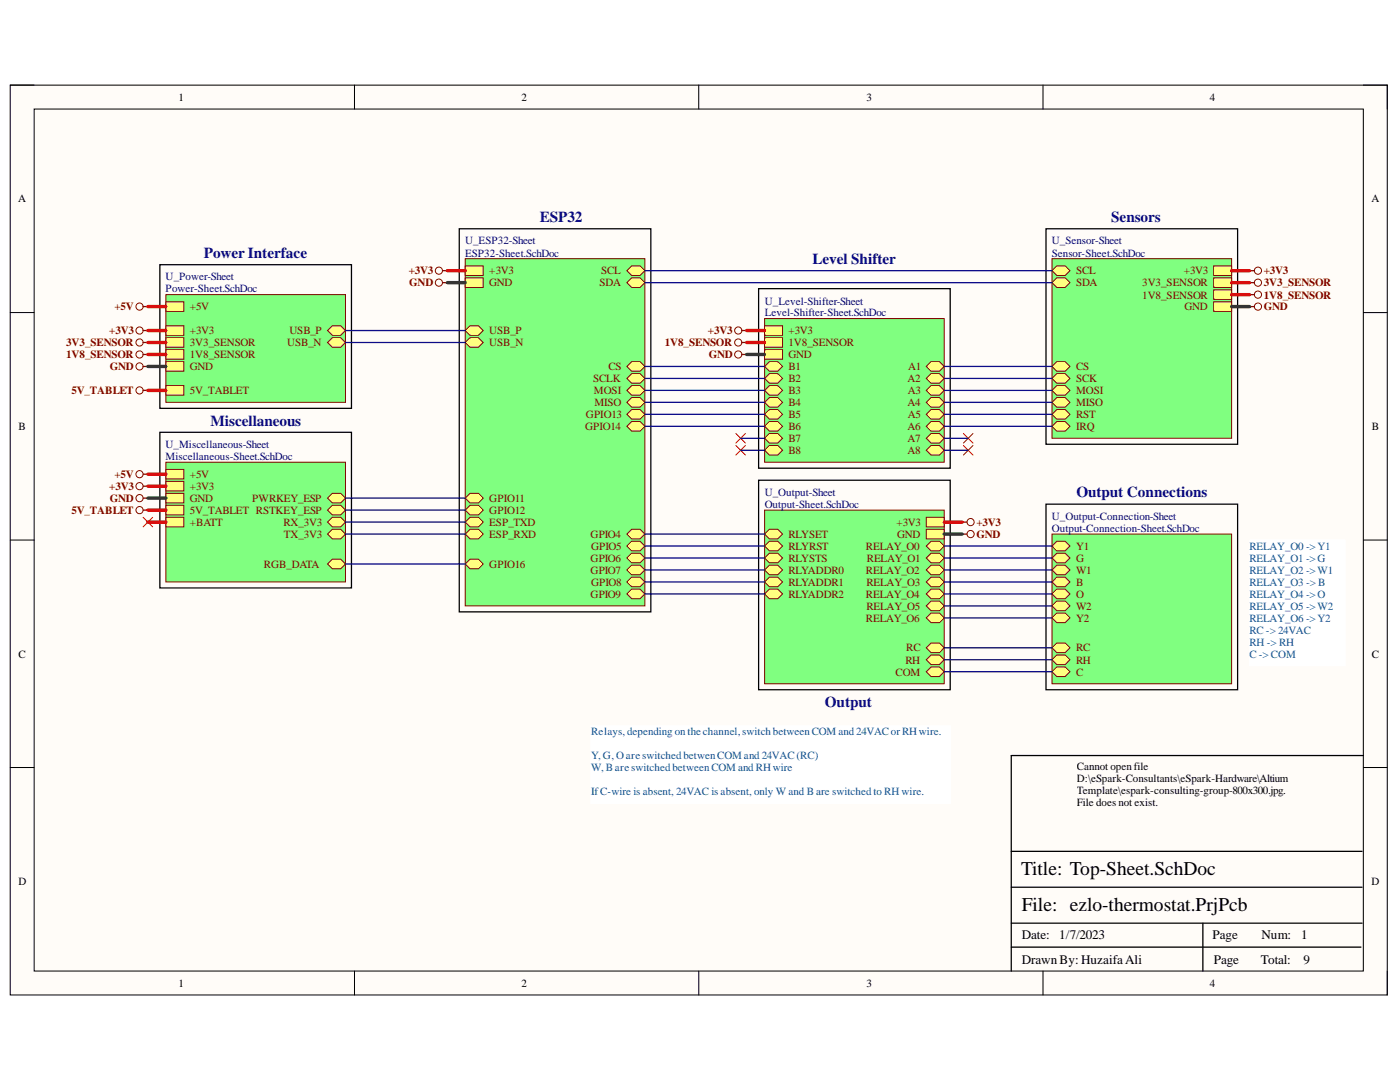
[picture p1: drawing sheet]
<svg xmlns="http://www.w3.org/2000/svg" width="279mm" height="216mm" viewBox="0 0 279 216" stroke-linecap="round" stroke-linejoin="round" font-family="sans-serif">
<path d="M2 17h274.9v181.5h-274.9z" fill-rule="evenodd" fill="#fffcf8"/>
<path d="M2 17h274.9v181.5h-274.9z" fill="none" stroke="#000" stroke-width=".2"/>
<path d="M6.8 21.8h265.3v172h-265.3z" fill-rule="evenodd" fill="#fffcf8"/>
<g fill="none" stroke="#000" stroke-width=".2">
<path d="M2 17h4.8M70.7 17v4.8M139.4 17v4.8M208.2 17v4.8M272.1 17h4.8v4.8M6.8 21.8h265.3v172h-265.3zM2 62.4h4.8M272.1 62.4h4.8M2 107.8h4.8M272.1 107.8h4.8M2 153.1h4.8M272.1 153.1h4.8"/>
<path d="M70.7 193.8v4.7M139.5 193.8v4.7M208.2 193.8v4.7M276.9 193.8v4.7"/>
</g>
<path d="M272.1 150.8h-70.3v43M201.8 177h70M201.8 169.9h70M201.8 189h69.8M201.8 184.2h70M240.1 184.2v9.6" fill="none" stroke="#000" stroke-width=".25"/>
<path d="M33.1 58.8h35.9v21.5h-35.9z" fill-rule="evenodd" fill="#80ff80"/>
<path d="M33.1 58.8h35.9v21.5h-35.9z" fill="none" stroke="#800000" stroke-width=".2"/>
<path d="M33.1 60.2h3.6v1.9h-3.6z" fill-rule="evenodd" fill="#ffff80"/>
<path d="M33.1 60.2h3.6v1.9h-3.6z" fill="none" stroke="#800000" stroke-width=".2"/>
<path d="M33.1 76.9h3.6v2h-3.6z" fill-rule="evenodd" fill="#ffff80"/>
<path d="M33.1 76.9h3.6v2h-3.6z" fill="none" stroke="#800000" stroke-width=".2"/>
<path d="M33.1 65h3.6v1.9h-3.6z" fill-rule="evenodd" fill="#ffff80"/>
<path d="M33.1 65h3.6v1.9h-3.6z" fill="none" stroke="#800000" stroke-width=".2"/>
<path d="M33.1 67.4h3.6v1.9h-3.6z" fill-rule="evenodd" fill="#ffff80"/>
<path d="M33.1 67.4h3.6v1.9h-3.6z" fill="none" stroke="#800000" stroke-width=".2"/>
<path d="M33.1 69.8h3.6v1.9h-3.6z" fill-rule="evenodd" fill="#ffff80"/>
<path d="M33.1 69.8h3.6v1.9h-3.6z" fill="none" stroke="#800000" stroke-width=".2"/>
<path d="M33.1 72.2h3.6v1.9h-3.6z" fill-rule="evenodd" fill="#ffff80"/>
<path d="M33.1 72.2h3.6v1.9h-3.6z" fill="none" stroke="#800000" stroke-width=".2"/>
<path d="M65.4 66l.9-1h1.7l1 1-1 .9h-1.7z" fill-rule="evenodd" fill="#ffff80"/>
<path d="M65.4 66l.9-1h1.7l1 1-1 .9h-1.7z" fill="none" stroke="#800000" stroke-width=".2"/>
<path d="M65.4 68.3l.9-.9h1.7l1 .9-1 1h-1.7z" fill-rule="evenodd" fill="#ffff80"/>
<path d="M65.4 68.3l.9-.9h1.7l1 .9-1 1h-1.7z" fill="none" stroke="#800000" stroke-width=".2"/>
<path d="M209.9 51.6h35.9v35.9h-35.9z" fill-rule="evenodd" fill="#80ff80"/>
<path d="M209.9 51.6h35.9v35.9h-35.9z" fill="none" stroke="#800000" stroke-width=".2"/>
<path d="M242.2 53.1h3.6v1.9h-3.6z" fill-rule="evenodd" fill="#ffff80"/>
<path d="M242.2 53.1h3.6v1.9h-3.6z" fill="none" stroke="#800000" stroke-width=".2"/>
<path d="M242.2 55.4h3.6v2h-3.6z" fill-rule="evenodd" fill="#ffff80"/>
<path d="M242.2 55.4h3.6v2h-3.6z" fill="none" stroke="#800000" stroke-width=".2"/>
<path d="M242.2 57.8h3.6v1.9h-3.6z" fill-rule="evenodd" fill="#ffff80"/>
<path d="M242.2 57.8h3.6v1.9h-3.6z" fill="none" stroke="#800000" stroke-width=".2"/>
<path d="M242.2 60.2h3.6v1.9h-3.6z" fill-rule="evenodd" fill="#ffff80"/>
<path d="M242.2 60.2h3.6v1.9h-3.6z" fill="none" stroke="#800000" stroke-width=".2"/>
<path d="M210.9 55.4h1.7l.9 1-.9 1h-1.7l-1-1z" fill-rule="evenodd" fill="#ffff80"/>
<path d="M210.9 55.4h1.7l.9 1-.9 1h-1.7l-1-1z" fill="none" stroke="#800000" stroke-width=".2"/>
<path d="M210.9 53.1h1.7l.9 .9-.9 1h-1.7l-1-1z" fill-rule="evenodd" fill="#ffff80"/>
<path d="M210.9 53.1h1.7l.9 .9-.9 1h-1.7l-1-1z" fill="none" stroke="#800000" stroke-width=".2"/>
<path d="M209.9 85.1l1-1h1.7l.9 1-.9 .9h-1.7z" fill-rule="evenodd" fill="#ffff80"/>
<path d="M209.9 85.1l1-1h1.7l.9 1-.9 .9h-1.7z" fill="none" stroke="#800000" stroke-width=".2"/>
<path d="M210.9 81.7h1.7l.9 1-.9 .9h-1.7l-1-.9z" fill-rule="evenodd" fill="#ffff80"/>
<path d="M210.9 81.7h1.7l.9 1-.9 .9h-1.7l-1-.9z" fill="none" stroke="#800000" stroke-width=".2"/>
<path d="M209.9 73.1l1-.9h1.7l.9 .9-.9 1h-1.7z" fill-rule="evenodd" fill="#ffff80"/>
<path d="M209.9 73.1l1-.9h1.7l.9 .9-.9 1h-1.7z" fill="none" stroke="#800000" stroke-width=".2"/>
<path d="M210.9 74.6h1.7l.9 .9-.9 1h-1.7l-1-1z" fill-rule="evenodd" fill="#ffff80"/>
<path d="M210.9 74.6h1.7l.9 .9-.9 1h-1.7l-1-1z" fill="none" stroke="#800000" stroke-width=".2"/>
<path d="M210.9 76.9h1.7l.9 1-.9 1h-1.7l-1-1z" fill-rule="evenodd" fill="#ffff80"/>
<path d="M210.9 76.9h1.7l.9 1-.9 1h-1.7l-1-1z" fill="none" stroke="#800000" stroke-width=".2"/>
<path d="M210.9 79.3h1.7l.9 1-.9 .9h-1.7l-1-.9z" fill-rule="evenodd" fill="#ffff80"/>
<path d="M210.9 79.3h1.7l.9 1-.9 .9h-1.7l-1-.9z" fill="none" stroke="#800000" stroke-width=".2"/>
<path d="M152.6 101.8h35.8v34.6h-35.8z" fill-rule="evenodd" fill="#80ff80"/>
<path d="M152.6 101.8h35.8v34.6h-35.8z" fill="none" stroke="#800000" stroke-width=".2"/>
<path d="M184.9 103.2h3.5v1.9h-3.5z" fill-rule="evenodd" fill="#ffff80"/>
<path d="M184.9 103.2h3.5v1.9h-3.5z" fill="none" stroke="#800000" stroke-width=".2"/>
<path d="M184.9 105.6h3.5v1.9h-3.5z" fill-rule="evenodd" fill="#ffff80"/>
<path d="M184.9 105.6h3.5v1.9h-3.5z" fill="none" stroke="#800000" stroke-width=".2"/>
<path d="M152.6 106.6l.9-1h1.7l1 1-1 .9h-1.7z" fill-rule="evenodd" fill="#ffff80"/>
<path d="M152.6 106.6l.9-1h1.7l1 1-1 .9h-1.7z" fill="none" stroke="#800000" stroke-width=".2"/>
<path d="M152.6 109l.9-1h1.7l1 1-1 .9h-1.7z" fill-rule="evenodd" fill="#ffff80"/>
<path d="M152.6 109l.9-1h1.7l1 1-1 .9h-1.7z" fill="none" stroke="#800000" stroke-width=".2"/>
<path d="M152.6 111.3l.9-.9h1.7l1 .9-1 1h-1.7z" fill-rule="evenodd" fill="#ffff80"/>
<path d="M152.6 111.3l.9-.9h1.7l1 .9-1 1h-1.7z" fill="none" stroke="#800000" stroke-width=".2"/>
<path d="M152.6 113.7l.9-.9h1.7l1 .9-1 1h-1.7z" fill-rule="evenodd" fill="#ffff80"/>
<path d="M152.6 113.7l.9-.9h1.7l1 .9-1 1h-1.7z" fill="none" stroke="#800000" stroke-width=".2"/>
<path d="M152.6 116.1l.9-.9h1.7l1 .9-1 1h-1.7z" fill-rule="evenodd" fill="#ffff80"/>
<path d="M152.6 116.1l.9-.9h1.7l1 .9-1 1h-1.7z" fill="none" stroke="#800000" stroke-width=".2"/>
<path d="M152.6 118.5l.9-.9h1.7l1 .9-1 1h-1.7z" fill-rule="evenodd" fill="#ffff80"/>
<path d="M152.6 118.5l.9-.9h1.7l1 .9-1 1h-1.7z" fill="none" stroke="#800000" stroke-width=".2"/>
<path d="M184.9 109l.9-1h1.7l.9 1-.9 .9h-1.7z" fill-rule="evenodd" fill="#ffff80"/>
<path d="M184.9 109l.9-1h1.7l.9 1-.9 .9h-1.7z" fill="none" stroke="#800000" stroke-width=".2"/>
<path d="M184.9 111.3l.9-.9h1.7l.9 .9-.9 1h-1.7z" fill-rule="evenodd" fill="#ffff80"/>
<path d="M184.9 111.3l.9-.9h1.7l.9 .9-.9 1h-1.7z" fill="none" stroke="#800000" stroke-width=".2"/>
<path d="M184.9 113.7l.9-.9h1.7l.9 .9-.9 1h-1.7z" fill-rule="evenodd" fill="#ffff80"/>
<path d="M184.9 113.7l.9-.9h1.7l.9 .9-.9 1h-1.7z" fill="none" stroke="#800000" stroke-width=".2"/>
<path d="M185.8 115.2h1.7l.9 .9-.9 1h-1.7l-.9-1z" fill-rule="evenodd" fill="#ffff80"/>
<path d="M185.8 115.2h1.7l.9 .9-.9 1h-1.7l-.9-1z" fill="none" stroke="#800000" stroke-width=".2"/>
<path d="M185.8 117.6h1.7l.9 .9-.9 1h-1.7l-.9-1z" fill-rule="evenodd" fill="#ffff80"/>
<path d="M185.8 117.6h1.7l.9 .9-.9 1h-1.7l-.9-1z" fill="none" stroke="#800000" stroke-width=".2"/>
<path d="M185.8 119.9h1.7l.9 1-.9 1h-1.7l-.9-1z" fill-rule="evenodd" fill="#ffff80"/>
<path d="M185.8 119.9h1.7l.9 1-.9 1h-1.7l-.9-1z" fill="none" stroke="#800000" stroke-width=".2"/>
<path d="M185.8 122.3h1.7l.9 1-.9 .9h-1.7l-.9-.9z" fill-rule="evenodd" fill="#ffff80"/>
<path d="M185.8 122.3h1.7l.9 1-.9 .9h-1.7l-.9-.9z" fill="none" stroke="#800000" stroke-width=".2"/>
<path d="M184.9 129.3l.9-1h1.7l.9 1-.9 .9h-1.7z" fill-rule="evenodd" fill="#ffff80"/>
<path d="M184.9 129.3l.9-1h1.7l.9 1-.9 .9h-1.7z" fill="none" stroke="#800000" stroke-width=".2"/>
<path d="M184.9 131.6l.9-.9h1.7l.9 .9-.9 1h-1.7z" fill-rule="evenodd" fill="#ffff80"/>
<path d="M184.9 131.6l.9-.9h1.7l.9 .9-.9 1h-1.7z" fill="none" stroke="#800000" stroke-width=".2"/>
<path d="M184.9 134l.9-.9h1.7l.9 .9-.9 1h-1.7z" fill-rule="evenodd" fill="#ffff80"/>
<path d="M184.9 134l.9-.9h1.7l.9 .9-.9 1h-1.7z" fill="none" stroke="#800000" stroke-width=".2"/>
<path d="M209.9 106.6h35.9v29.8h-35.9z" fill-rule="evenodd" fill="#80ff80"/>
<path d="M209.9 106.6h35.9v29.8h-35.9z" fill="none" stroke="#800000" stroke-width=".2"/>
<path d="M209.9 109l1-1h1.7l.9 1-.9 .9h-1.7z" fill-rule="evenodd" fill="#ffff80"/>
<path d="M209.9 109l1-1h1.7l.9 1-.9 .9h-1.7z" fill="none" stroke="#800000" stroke-width=".2"/>
<path d="M209.9 111.3l1-.9h1.7l.9 .9-.9 1h-1.7z" fill-rule="evenodd" fill="#ffff80"/>
<path d="M209.9 111.3l1-.9h1.7l.9 .9-.9 1h-1.7z" fill="none" stroke="#800000" stroke-width=".2"/>
<path d="M209.9 113.7l1-.9h1.7l.9 .9-.9 1h-1.7z" fill-rule="evenodd" fill="#ffff80"/>
<path d="M209.9 113.7l1-.9h1.7l.9 .9-.9 1h-1.7z" fill="none" stroke="#800000" stroke-width=".2"/>
<path d="M209.9 129.3l1-1h1.7l.9 1-.9 .9h-1.7z" fill-rule="evenodd" fill="#ffff80"/>
<path d="M209.9 129.3l1-1h1.7l.9 1-.9 .9h-1.7z" fill="none" stroke="#800000" stroke-width=".2"/>
<path d="M209.9 131.6l1-.9h1.7l.9 .9-.9 1h-1.7z" fill-rule="evenodd" fill="#ffff80"/>
<path d="M209.9 131.6l1-.9h1.7l.9 .9-.9 1h-1.7z" fill="none" stroke="#800000" stroke-width=".2"/>
<path d="M210.9 115.2h1.7l.9 .9-.9 1h-1.7l-1-1z" fill-rule="evenodd" fill="#ffff80"/>
<path d="M210.9 115.2h1.7l.9 .9-.9 1h-1.7l-1-1z" fill="none" stroke="#800000" stroke-width=".2"/>
<path d="M210.9 117.6h1.7l.9 .9-.9 1h-1.7l-1-1z" fill-rule="evenodd" fill="#ffff80"/>
<path d="M210.9 117.6h1.7l.9 .9-.9 1h-1.7l-1-1z" fill="none" stroke="#800000" stroke-width=".2"/>
<path d="M210.9 119.9h1.7l.9 1-.9 1h-1.7l-1-1z" fill-rule="evenodd" fill="#ffff80"/>
<path d="M210.9 119.9h1.7l.9 1-.9 1h-1.7l-1-1z" fill="none" stroke="#800000" stroke-width=".2"/>
<path d="M210.9 122.3h1.7l.9 1-.9 .9h-1.7l-1-.9z" fill-rule="evenodd" fill="#ffff80"/>
<path d="M210.9 122.3h1.7l.9 1-.9 .9h-1.7l-1-.9z" fill="none" stroke="#800000" stroke-width=".2"/>
<path d="M209.9 134l1-.9h1.7l.9 .9-.9 1h-1.7z" fill-rule="evenodd" fill="#ffff80"/>
<path d="M209.9 134l1-.9h1.7l.9 .9-.9 1h-1.7z" fill="none" stroke="#800000" stroke-width=".2"/>
<path d="M152.6 63.6h35.8v28.6h-35.8z" fill-rule="evenodd" fill="#80ff80"/>
<path d="M152.6 63.6h35.8v28.6h-35.8z" fill="none" stroke="#800000" stroke-width=".2"/>
<path d="M152.6 65h3.6v1.9h-3.6z" fill-rule="evenodd" fill="#ffff80"/>
<path d="M152.6 65h3.6v1.9h-3.6z" fill="none" stroke="#800000" stroke-width=".2"/>
<path d="M152.6 67.4h3.6v1.9h-3.6z" fill-rule="evenodd" fill="#ffff80"/>
<path d="M152.6 67.4h3.6v1.9h-3.6z" fill="none" stroke="#800000" stroke-width=".2"/>
<path d="M152.6 69.8h3.6v1.9h-3.6z" fill-rule="evenodd" fill="#ffff80"/>
<path d="M152.6 69.8h3.6v1.9h-3.6z" fill="none" stroke="#800000" stroke-width=".2"/>
<path d="M184.9 73.1l.9-.9h1.7l.9 .9-.9 1h-1.7z" fill-rule="evenodd" fill="#ffff80"/>
<path d="M184.9 73.1l.9-.9h1.7l.9 .9-.9 1h-1.7z" fill="none" stroke="#800000" stroke-width=".2"/>
<path d="M185.8 74.6h1.7l.9 .9-.9 1h-1.7l-.9-1z" fill-rule="evenodd" fill="#ffff80"/>
<path d="M185.8 74.6h1.7l.9 .9-.9 1h-1.7l-.9-1z" fill="none" stroke="#800000" stroke-width=".2"/>
<path d="M185.8 76.9h1.7l.9 1-.9 1h-1.7l-.9-1z" fill-rule="evenodd" fill="#ffff80"/>
<path d="M185.8 76.9h1.7l.9 1-.9 1h-1.7l-.9-1z" fill="none" stroke="#800000" stroke-width=".2"/>
<path d="M185.8 79.3h1.7l.9 1-.9 .9h-1.7l-.9-.9z" fill-rule="evenodd" fill="#ffff80"/>
<path d="M185.8 79.3h1.7l.9 1-.9 .9h-1.7l-.9-.9z" fill="none" stroke="#800000" stroke-width=".2"/>
<path d="M185.8 81.7h1.7l.9 1-.9 .9h-1.7l-.9-.9z" fill-rule="evenodd" fill="#ffff80"/>
<path d="M185.8 81.7h1.7l.9 1-.9 .9h-1.7l-.9-.9z" fill="none" stroke="#800000" stroke-width=".2"/>
<path d="M184.9 85.1l.9-1h1.7l.9 1-.9 .9h-1.7z" fill-rule="evenodd" fill="#ffff80"/>
<path d="M184.9 85.1l.9-1h1.7l.9 1-.9 .9h-1.7z" fill="none" stroke="#800000" stroke-width=".2"/>
<path d="M184.9 87.5l.9-1h1.7l.9 1-.9 .9h-1.7z" fill-rule="evenodd" fill="#ffff80"/>
<path d="M184.9 87.5l.9-1h1.7l.9 1-.9 .9h-1.7z" fill="none" stroke="#800000" stroke-width=".2"/>
<path d="M184.9 89.8l.9-.9h1.7l.9 .9-.9 1h-1.7z" fill-rule="evenodd" fill="#ffff80"/>
<path d="M184.9 89.8l.9-.9h1.7l.9 .9-.9 1h-1.7z" fill="none" stroke="#800000" stroke-width=".2"/>
<path d="M152.6 73.1l.9-.9h1.7l1 .9-1 1h-1.7z" fill-rule="evenodd" fill="#ffff80"/>
<path d="M152.6 73.1l.9-.9h1.7l1 .9-1 1h-1.7z" fill="none" stroke="#800000" stroke-width=".2"/>
<path d="M152.6 75.5l.9-.9h1.7l1 .9-1 1h-1.7z" fill-rule="evenodd" fill="#ffff80"/>
<path d="M152.6 75.5l.9-.9h1.7l1 .9-1 1h-1.7z" fill="none" stroke="#800000" stroke-width=".2"/>
<path d="M152.6 77.9l.9-1h1.7l1 1-1 1h-1.7z" fill-rule="evenodd" fill="#ffff80"/>
<path d="M152.6 77.9l.9-1h1.7l1 1-1 1h-1.7z" fill="none" stroke="#800000" stroke-width=".2"/>
<path d="M152.6 80.3l.9-1h1.7l1 1-1 .9h-1.7z" fill-rule="evenodd" fill="#ffff80"/>
<path d="M152.6 80.3l.9-1h1.7l1 1-1 .9h-1.7z" fill="none" stroke="#800000" stroke-width=".2"/>
<path d="M152.6 82.7l.9-1h1.7l1 1-1 .9h-1.7z" fill-rule="evenodd" fill="#ffff80"/>
<path d="M152.6 82.7l.9-1h1.7l1 1-1 .9h-1.7z" fill="none" stroke="#800000" stroke-width=".2"/>
<path d="M152.6 85.1l.9-1h1.7l1 1-1 .9h-1.7z" fill-rule="evenodd" fill="#ffff80"/>
<path d="M152.6 85.1l.9-1h1.7l1 1-1 .9h-1.7z" fill="none" stroke="#800000" stroke-width=".2"/>
<path d="M152.6 87.5l.9-1h1.7l1 1-1 .9h-1.7z" fill-rule="evenodd" fill="#ffff80"/>
<path d="M152.6 87.5l.9-1h1.7l1 1-1 .9h-1.7z" fill="none" stroke="#800000" stroke-width=".2"/>
<path d="M152.6 89.8l.9-.9h1.7l1 .9-1 1h-1.7z" fill-rule="evenodd" fill="#ffff80"/>
<path d="M152.6 89.8l.9-.9h1.7l1 .9-1 1h-1.7z" fill="none" stroke="#800000" stroke-width=".2"/>
<path d="M92.8 51.6h35.9v69.3h-35.9z" fill-rule="evenodd" fill="#80ff80"/>
<path d="M92.8 51.6h35.9v69.3h-35.9z" fill="none" stroke="#800000" stroke-width=".2"/>
<path d="M92.8 53.1h3.6v1.9h-3.6z" fill-rule="evenodd" fill="#ffff80"/>
<path d="M92.8 53.1h3.6v1.9h-3.6z" fill="none" stroke="#800000" stroke-width=".2"/>
<path d="M92.8 55.4h3.6v2h-3.6z" fill-rule="evenodd" fill="#ffff80"/>
<path d="M92.8 55.4h3.6v2h-3.6z" fill="none" stroke="#800000" stroke-width=".2"/>
<path d="M92.8 66l1-1h1.7l.9 1-.9 .9h-1.7z" fill-rule="evenodd" fill="#ffff80"/>
<path d="M92.8 66l1-1h1.7l.9 1-.9 .9h-1.7z" fill="none" stroke="#800000" stroke-width=".2"/>
<path d="M92.8 68.3l1-.9h1.7l.9 .9-.9 1h-1.7z" fill-rule="evenodd" fill="#ffff80"/>
<path d="M92.8 68.3l1-.9h1.7l.9 .9-.9 1h-1.7z" fill="none" stroke="#800000" stroke-width=".2"/>
<path d="M92.8 99.4l1-1h1.7l.9 1-.9 1h-1.7z" fill-rule="evenodd" fill="#ffff80"/>
<path d="M92.8 99.4l1-1h1.7l.9 1-.9 1h-1.7z" fill="none" stroke="#800000" stroke-width=".2"/>
<path d="M92.8 101.8l1-1h1.7l.9 1-.9 .9h-1.7z" fill-rule="evenodd" fill="#ffff80"/>
<path d="M92.8 101.8l1-1h1.7l.9 1-.9 .9h-1.7z" fill="none" stroke="#800000" stroke-width=".2"/>
<path d="M92.8 104.2l1-1h1.7l.9 1-.9 .9h-1.7z" fill-rule="evenodd" fill="#ffff80"/>
<path d="M92.8 104.2l1-1h1.7l.9 1-.9 .9h-1.7z" fill="none" stroke="#800000" stroke-width=".2"/>
<path d="M92.8 106.6l1-1h1.7l.9 1-.9 .9h-1.7z" fill-rule="evenodd" fill="#ffff80"/>
<path d="M92.8 106.6l1-1h1.7l.9 1-.9 .9h-1.7z" fill="none" stroke="#800000" stroke-width=".2"/>
<path d="M92.8 112.5l1-.9h1.7l.9 .9-.9 1h-1.7z" fill-rule="evenodd" fill="#ffff80"/>
<path d="M92.8 112.5l1-.9h1.7l.9 .9-.9 1h-1.7z" fill="none" stroke="#800000" stroke-width=".2"/>
<path d="M125.1 54l1-.9h1.6l1 .9-1 1h-1.6z" fill-rule="evenodd" fill="#ffff80"/>
<path d="M125.1 54l1-.9h1.6l1 .9-1 1h-1.6z" fill="none" stroke="#800000" stroke-width=".2"/>
<path d="M125.1 56.4l1-1h1.6l1 1-1 1h-1.6z" fill-rule="evenodd" fill="#ffff80"/>
<path d="M125.1 56.4l1-1h1.6l1 1-1 1h-1.6z" fill="none" stroke="#800000" stroke-width=".2"/>
<path d="M125.1 73.1l1-.9h1.6l1 .9-1 1h-1.6z" fill-rule="evenodd" fill="#ffff80"/>
<path d="M125.1 73.1l1-.9h1.6l1 .9-1 1h-1.6z" fill="none" stroke="#800000" stroke-width=".2"/>
<path d="M125.1 75.5l1-.9h1.6l1 .9-1 1h-1.6z" fill-rule="evenodd" fill="#ffff80"/>
<path d="M125.1 75.5l1-.9h1.6l1 .9-1 1h-1.6z" fill="none" stroke="#800000" stroke-width=".2"/>
<path d="M125.1 77.9l1-1h1.6l1 1-1 1h-1.6z" fill-rule="evenodd" fill="#ffff80"/>
<path d="M125.1 77.9l1-1h1.6l1 1-1 1h-1.6z" fill="none" stroke="#800000" stroke-width=".2"/>
<path d="M125.1 80.3l1-1h1.6l1 1-1 .9h-1.6z" fill-rule="evenodd" fill="#ffff80"/>
<path d="M125.1 80.3l1-1h1.6l1 1-1 .9h-1.6z" fill="none" stroke="#800000" stroke-width=".2"/>
<path d="M125.1 82.7l1-1h1.6l1 1-1 .9h-1.6z" fill-rule="evenodd" fill="#ffff80"/>
<path d="M125.1 82.7l1-1h1.6l1 1-1 .9h-1.6z" fill="none" stroke="#800000" stroke-width=".2"/>
<path d="M125.1 85.1l1-1h1.6l1 1-1 .9h-1.6z" fill-rule="evenodd" fill="#ffff80"/>
<path d="M125.1 85.1l1-1h1.6l1 1-1 .9h-1.6z" fill="none" stroke="#800000" stroke-width=".2"/>
<path d="M125.1 106.6l1-1h1.6l1 1-1 .9h-1.6z" fill-rule="evenodd" fill="#ffff80"/>
<path d="M125.1 106.6l1-1h1.6l1 1-1 .9h-1.6z" fill="none" stroke="#800000" stroke-width=".2"/>
<path d="M125.1 109l1-1h1.6l1 1-1 .9h-1.6z" fill-rule="evenodd" fill="#ffff80"/>
<path d="M125.1 109l1-1h1.6l1 1-1 .9h-1.6z" fill="none" stroke="#800000" stroke-width=".2"/>
<path d="M125.1 111.3l1-.9h1.6l1 .9-1 1h-1.6z" fill-rule="evenodd" fill="#ffff80"/>
<path d="M125.1 111.3l1-.9h1.6l1 .9-1 1h-1.6z" fill="none" stroke="#800000" stroke-width=".2"/>
<path d="M125.1 113.7l1-.9h1.6l1 .9-1 1h-1.6z" fill-rule="evenodd" fill="#ffff80"/>
<path d="M125.1 113.7l1-.9h1.6l1 .9-1 1h-1.6z" fill="none" stroke="#800000" stroke-width=".2"/>
<path d="M125.1 116.1l1-.9h1.6l1 .9-1 1h-1.6z" fill-rule="evenodd" fill="#ffff80"/>
<path d="M125.1 116.1l1-.9h1.6l1 .9-1 1h-1.6z" fill="none" stroke="#800000" stroke-width=".2"/>
<path d="M125.1 118.5l1-.9h1.6l1 .9-1 1h-1.6z" fill-rule="evenodd" fill="#ffff80"/>
<g fill="none" stroke="#800000" stroke-width=".2">
<path d="M125.1 118.5l1-.9h1.6l1 .9-1 1h-1.6z"/>
<circle cx="87.6" cy="54" r=".72"/>
<circle cx="87.6" cy="56.4" r=".72"/>
<circle cx="251" cy="54" r=".72"/>
<circle cx="251.1" cy="58.8" r=".72"/>
<circle cx="251.1" cy="56.4" r=".72"/>
<circle cx="27.8" cy="73.1" r=".72"/>
<circle cx="27.8" cy="70.7" r=".72"/>
<circle cx="27.8" cy="61.2" r=".72"/>
<circle cx="27.8" cy="66" r=".72"/>
<circle cx="27.8" cy="68.3" r=".72"/>
<circle cx="27.8" cy="77.9" r=".72"/>
<circle cx="147.3" cy="70.7" r=".72"/>
<circle cx="147.3" cy="66" r=".72"/>
<circle cx="147.3" cy="68.3" r=".72"/>
<circle cx="251.1" cy="61.2" r=".72"/>
<circle cx="27.8" cy="94.6" r=".72"/>
<circle cx="27.8" cy="97" r=".72"/>
<circle cx="27.8" cy="99.4" r=".72"/>
<circle cx="27.8" cy="101.8" r=".72"/>
</g>
<g fill="none" stroke="#800000" stroke-width=".25">
<path d="M88.3 54h1M88.3 56.4h1M249.4 54h.9M249.4 56.4h.9M249.4 58.8h.9M28.6 66h.9M28.6 73.1h.9M28.6 70.7h.9M28.6 61.2h.9M28.6 68.3h.9M28.6 77.9h.9M148.1 66h.9"/>
<path d="M148.1 70.7h.9M148.1 68.3h.9M249.4 61.2h.9M28.6 97h.9M28.6 99.4h.9M28.6 94.6h.9M28.6 101.8h.9"/>
</g>
<path d="M146.9 86.5l1.9 1.9M146.9 88.9l1.9 1.9M148.8 86.5l-1.9 1.9M148.8 88.9l-1.9 1.9M192.3 86.5l1.9 1.9M192.3 88.9l1.9 1.9M194.2 86.5l-1.9 1.9M194.2 88.9l-1.9 1.9" fill="none" stroke="#f00" stroke-width=".2"/>
<path d="M33.1 92.2h35.9v23.9h-35.9z" fill-rule="evenodd" fill="#80ff80"/>
<path d="M33.1 92.2h35.9v23.9h-35.9z" fill="none" stroke="#800000" stroke-width=".2"/>
<path d="M33.1 93.7h3.6v1.9h-3.6z" fill-rule="evenodd" fill="#ffff80"/>
<path d="M33.1 93.7h3.6v1.9h-3.6z" fill="none" stroke="#800000" stroke-width=".2"/>
<path d="M33.1 96.1h3.6v1.9h-3.6z" fill-rule="evenodd" fill="#ffff80"/>
<path d="M33.1 96.1h3.6v1.9h-3.6z" fill="none" stroke="#800000" stroke-width=".2"/>
<path d="M33.1 98.4h3.6v2h-3.6z" fill-rule="evenodd" fill="#ffff80"/>
<path d="M33.1 98.4h3.6v2h-3.6z" fill="none" stroke="#800000" stroke-width=".2"/>
<path d="M33.1 100.8h3.6v1.9h-3.6z" fill-rule="evenodd" fill="#ffff80"/>
<path d="M33.1 100.8h3.6v1.9h-3.6z" fill="none" stroke="#800000" stroke-width=".2"/>
<path d="M65.4 99.4l.9-1h1.7l1 1-1 1h-1.7z" fill-rule="evenodd" fill="#ffff80"/>
<path d="M65.4 99.4l.9-1h1.7l1 1-1 1h-1.7z" fill="none" stroke="#800000" stroke-width=".2"/>
<path d="M65.4 101.8l.9-1h1.7l1 1-1 .9h-1.7z" fill-rule="evenodd" fill="#ffff80"/>
<path d="M65.4 101.8l.9-1h1.7l1 1-1 .9h-1.7z" fill="none" stroke="#800000" stroke-width=".2"/>
<path d="M65.4 104.2l.9-1h1.7l1 1-1 .9h-1.7z" fill-rule="evenodd" fill="#ffff80"/>
<path d="M65.4 104.2l.9-1h1.7l1 1-1 .9h-1.7z" fill="none" stroke="#800000" stroke-width=".2"/>
<path d="M65.4 106.6l.9-1h1.7l1 1-1 .9h-1.7z" fill-rule="evenodd" fill="#ffff80"/>
<path d="M65.4 106.6l.9-1h1.7l1 1-1 .9h-1.7z" fill="none" stroke="#800000" stroke-width=".2"/>
<path d="M65.4 112.5l.9-.9h1.7l1 .9-1 1h-1.7z" fill-rule="evenodd" fill="#ffff80"/>
<path d="M65.4 112.5l.9-.9h1.7l1 .9-1 1h-1.7z" fill="none" stroke="#800000" stroke-width=".2"/>
<path d="M33.1 103.2h3.6v1.9h-3.6z" fill-rule="evenodd" fill="#ffff80"/>
<g fill="none" stroke="#800000" stroke-width=".2">
<path d="M33.1 103.2h3.6v1.9h-3.6z"/>
<circle cx="193.7" cy="104.2" r=".71"/>
<circle cx="193.7" cy="106.6" r=".72"/>
</g>
<path d="M28.6 103.2l1.9 1.9M30.5 103.2l-1.9 1.9" fill="none" stroke="#f00" stroke-width=".2"/>
<path d="M31.9 52.8h38.2v28.7h-38.2zM91.7 45.6h38.2v76.5h-38.2zM151.4 57.6h38.2v35.8h-38.2zM208.8 45.6h38.2v43h-38.2zM31.9 86.3h38.2v31h-38.2zM151.4 95.8h38.2v41.8h-38.2zM208.8 100.6h38.2v37h-38.2z" fill="none" stroke="#000" stroke-width=".25"/>
<path d="M192 104.2h1M192 106.6h1" fill="none" stroke="#800000" stroke-width=".25"/>
<g fill="none" stroke="#f00" stroke-width=".68">
<path d="M89.3 54h3.5M245.8 54h3.6M245.8 56.4h3.6M245.8 58.8h3.6M29.5 66h3.6M29.5 68.3h3.6M29.5 70.7h3.6M29.5 61.2h3.6M29.5 77.9h3.6M149 66h3.6M149 68.3h3.6M29.5 97h3.6"/>
<path d="M29.5 94.6h3.6M29.5 101.8h3.6M29.5 104.2h3.6M188.4 104.2h3.6"/>
</g>
<path d="M89.3 56.4h3.5M29.5 73.1h3.6M149 70.7h3.6M245.8 61.2h3.6M29.5 99.4h3.6M188.4 106.6h3.6" fill="none" stroke="#274e13" stroke-width=".68"/>
<g fill="none" stroke="#000080" stroke-width=".25">
<path d="M128.7 54h81.2M128.7 56.4h81.2M69 66h23.8M69 68.3h23.8M128.7 73.1h23.9M128.7 75.5h23.9M128.7 77.9h23.9M188.4 77.9h21.5M188.4 73.1h21.5M188.4 75.5h21.5M69 99.4h23.8M128.7 80.3h23.9"/>
<path d="M128.7 82.7h23.9M128.7 85.1h23.9M147.8 87.5h4.8M147.8 89.8h4.8M188.4 80.3h21.5M188.4 82.7h21.5M188.4 85.1h21.5M188.4 87.5h4.8M188.4 89.8h4.8M69 101.8h23.8M69 104.2h23.8M69 106.6h23.8"/>
<path d="M69 112.5h23.8M128.7 106.6h23.9M128.7 109h23.9M128.7 111.3h23.9M128.7 113.7h23.9M128.7 118.5h23.9M128.7 116.1h23.9M188.4 109h21.5M188.4 111.3h21.5M188.4 113.7h21.5M188.4 116.1h21.5M188.4 118.5h21.5"/>
<path d="M188.4 120.9h21.5M188.4 123.3h21.5M188.4 129.3h21.5M188.4 131.6h21.5M188.4 134h21.5"/>
</g>
<path d="M117.9 144.8h71.7v15.5h-71.7z" fill-rule="evenodd" fill="#fff"/>
<path d="M117.9 144.8h71.7v15.5h-71.7z" fill="none" stroke="#fff" stroke-width=".2"/>
<path d="M249.4 107.8h19.1v25h-19.1z" fill-rule="evenodd" fill="#fff"/>
<path d="M249.4 107.8h19.1v25h-19.1z" fill="none" stroke="#fff" stroke-width=".2"/>
<g font-size="3.9">
<text x="203.8" y="174.5">Title: Top-Sheet.SchDoc</text>
<text x="203.9" y="181.7">File: ezlo-thermostat.PrjPcb</text>
</g>
<g font-size="3" fill="#0b0b8e">
<text x="107.7" y="44.3">ESP32</text>
<text x="221.8" y="44.3">Sensors</text>
<text x="40.7" y="51.5">Power Interface</text>
<text x="162.2" y="52.7">Level Shifter</text>
<text x="42" y="84.9">Miscellaneous</text>
<text x="214.8" y="99.2">Output Connections</text>
<text x="164.6" y="141.1">Output</text>
</g>
<g font-size="2.6">
<text x="203.9" y="187.5">Date:</text>
<text x="211.4" y="187.5">1/7/2023</text>
<text x="242" y="187.5">Page</text>
<text x="251.8" y="187.5">Num:</text>
<text x="259.7" y="187.5">1</text>
<text x="203.9" y="192.3">Drawn By: HuzaifaAli</text>
<text x="242.2" y="192.3">Page</text>
<text x="251.6" y="192.3">Total:</text>
<text x="260.2" y="192.3">9</text>
</g>
<g font-size="2.2">
<text x="35.6" y="20.1">1</text>
<text x="104.1" y="20.1">2</text>
<text x="172.9" y="20.1">3</text>
<text x="241.5" y="20.1">4</text>
<text x="3.6" y="40.4">A</text>
<text x="273.7" y="40.4">A</text>
<text x="3.7" y="85.8">B</text>
<text x="273.8" y="85.8">B</text>
<text x="3.7" y="131.3">C</text>
<text x="273.8" y="131.3">C</text>
<text x="214.9" y="153.7">Cannot openfile</text>
<text x="214.9" y="156">D:\eSpark-Consultants\eSpark-Hardware\Altium</text>
<text x="214.9" y="158.5">Template\espark-consulting-group-800x300.jpg.</text>
<text x="214.9" y="160.8">File does not exist.</text>
<text x="3.7" y="176.6">D</text>
<text x="273.7" y="176.6">D</text>
<text x="35.6" y="196.9">1</text>
<text x="104.1" y="196.9">2</text>
<text x="172.9" y="196.9">3</text>
<text x="241.5" y="196.9">4</text>
</g>
<g font-size="2.2" fill="#000080">
<text x="92.8" y="48.8">U_ESP32-Sheet</text>
<text x="92.8" y="51.2">ESP32-Sheet.SchDoc</text>
<text x="209.9" y="48.8">U_Sensor-Sheet</text>
<text x="209.9" y="51.2">Sensor-Sheet.SchDoc</text>
<text x="33.1" y="55.9">U_Power-Sheet</text>
<text x="33.1" y="58.3">Power-Sheet.SchDoc</text>
<text x="152.6" y="60.8">U_Level-Shifter-Sheet</text>
<text x="152.6" y="63.1">Level-Shifter-Sheet.SchDoc</text>
<text x="33.1" y="89.4">U_Miscellaneous-Sheet</text>
<text x="33.1" y="91.8">Miscellaneous-Sheet.SchDoc</text>
<text x="152.6" y="99">U_Output-Sheet</text>
<text x="152.6" y="101.3">Output-Sheet.SchDoc</text>
<text x="209.9" y="103.7">U_Output-Connection-Sheet</text>
<text x="209.9" y="106.2">Output-Connection-Sheet.SchDoc</text>
</g>
<g font-size="2.2" fill="#800000">
<text x="81.6" y="54.8">+3V3</text>
<text x="81.7" y="57.1">GND</text>
<text x="97.7" y="54.8">+3V3</text>
<text x="97.7" y="57.1">GND</text>
<text x="119.6" y="57.1">SDA</text>
<text x="120" y="54.8">SCL</text>
<text x="214.8" y="57.1">SDA</text>
<text x="214.8" y="54.8">SCL</text>
<text x="227.9" y="57.1">3V3_SENSOR</text>
<text x="227.9" y="59.6">1V8_SENSOR</text>
<text x="236.2" y="54.8">+3V3</text>
<text x="252.2" y="54.8">+3V3</text>
<text x="252.2" y="57.1">3V3_SENSOR</text>
<text x="252.2" y="59.6">1V8_SENSOR</text>
<text x="22.8" y="61.9">+5V</text>
<text x="37.9" y="61.9">+5V</text>
<text x="236.4" y="61.9">GND</text>
<text x="252.2" y="61.9">GND</text>
<text x="13.2" y="69.1">3V3_SENSOR</text>
<text x="13.2" y="71.5">1V8_SENSOR</text>
<text x="21.8" y="66.7">+3V3</text>
<text x="37.9" y="66.7">+3V3</text>
<text x="37.9" y="69.1">3V3_SENSOR</text>
<text x="37.9" y="71.5">1V8_SENSOR</text>
<text x="57.3" y="69.1">USB_N</text>
<text x="57.7" y="66.7">USB_P</text>
<text x="97.7" y="66.7">USB_P</text>
<text x="97.7" y="69.1">USB_N</text>
<text x="132.7" y="69.1">1V8_SENSOR</text>
<text x="141.3" y="66.7">+3V3</text>
<text x="141.5" y="71.5">GND</text>
<text x="157.3" y="66.7">+3V3</text>
<text x="157.3" y="69.1">1V8_SENSOR</text>
<text x="157.3" y="71.5">GND</text>
<text x="21.9" y="73.9">GND</text>
<text x="37.9" y="73.9">GND</text>
<text x="118.4" y="76.2">SCLK</text>
<text x="121.4" y="73.9">CS</text>
<text x="157.3" y="73.9">B1</text>
<text x="157.3" y="76.2">B2</text>
<text x="181.1" y="76.2">A2</text>
<text x="181.3" y="73.9">A1</text>
<text x="214.8" y="73.9">CS</text>
<text x="214.8" y="76.2">SCK</text>
<text x="14.3" y="78.7">5V_TABLET</text>
<text x="37.9" y="78.7">5V_TABLET</text>
<text x="116.9" y="83.4">GPIO13</text>
<text x="118.5" y="78.7">MOSI</text>
<text x="118.6" y="81.1">MISO</text>
<text x="157.3" y="78.7">B3</text>
<text x="157.3" y="81.1">B4</text>
<text x="157.3" y="83.4">B5</text>
<text x="181.1" y="81.1">A4</text>
<text x="181.2" y="78.7">A3</text>
<text x="181.2" y="83.4">A5</text>
<text x="214.8" y="83.4">RST</text>
<text x="214.8" y="78.7">MOSI</text>
<text x="214.8" y="81.1">MISO</text>
<text x="116.8" y="85.8">GPIO14</text>
<text x="157.3" y="85.8">B6</text>
<text x="157.3" y="88.2">B7</text>
<text x="181.1" y="85.8">A6</text>
<text x="181.1" y="88.2">A7</text>
<text x="214.8" y="85.8">IRQ</text>
<text x="22.8" y="95.4">+5V</text>
<text x="37.9" y="95.4">+5V</text>
<text x="157.3" y="90.6">B8</text>
<text x="181.1" y="90.6">A8</text>
<text x="21.8" y="97.8">+3V3</text>
<text x="21.9" y="100.2">GND</text>
<text x="37.9" y="97.8">+3V3</text>
<text x="37.9" y="100.2">GND</text>
<text x="50.3" y="100.2">PWRKEY_ESP</text>
<text x="97.7" y="100.2">GPIO11</text>
<text x="14.3" y="102.5">5V_TABLET</text>
<text x="37.9" y="102.5">5V_TABLET RSTKEY_ESP</text>
<text x="37.9" y="105">+BATT</text>
<text x="56.6" y="105">RX_3V3</text>
<text x="56.6" y="107.3">TX_3V3</text>
<text x="97.7" y="102.5">GPIO12</text>
<text x="97.7" y="105">ESP_TXD</text>
<text x="97.7" y="107.3">ESP_RXD</text>
<text x="117.9" y="107.3">GPIO4</text>
<text x="157.3" y="107.3">RLYSET</text>
<text x="178.9" y="105">+3V3</text>
<text x="179.1" y="107.3">GND</text>
<text x="194.9" y="105">+3V3</text>
<text x="194.9" y="107.3">GND</text>
<text x="52.7" y="113.3">RGB_DATA</text>
<text x="97.7" y="113.3">GPIO16</text>
<text x="117.9" y="112.1">GPIO6</text>
<text x="117.9" y="109.7">GPIO5</text>
<text x="157.3" y="109.7">RLYRST</text>
<text x="157.3" y="112.1">RLYSTS</text>
<text x="172.8" y="109.7">RELAY_O0</text>
<text x="173" y="112.1">RELAY_O1</text>
<text x="214.8" y="109.7">Y1</text>
<text x="214.8" y="112.1">G</text>
<text x="117.9" y="114.5">GPIO7</text>
<text x="117.9" y="119.3">GPIO9</text>
<text x="117.9" y="116.9">GPIO8</text>
<text x="157.3" y="114.5">RLYADDR0</text>
<text x="157.3" y="116.9">RLYADDR1</text>
<text x="157.3" y="119.3">RLYADDR2</text>
<text x="172.8" y="114.5">RELAY_O2</text>
<text x="172.8" y="119.3">RELAY_O4</text>
<text x="172.9" y="116.9">RELAY_O3</text>
<text x="214.8" y="114.5">W1</text>
<text x="214.8" y="116.9">B</text>
<text x="214.8" y="119.3">O</text>
<text x="172.8" y="124.1">RELAY_O6</text>
<text x="172.9" y="121.6">RELAY_O5</text>
<text x="214.8" y="121.6">W2</text>
<text x="214.8" y="124.1">Y2</text>
<text x="180.9" y="130">RC</text>
<text x="214.8" y="130">RC</text>
<text x="178.7" y="134.8">COM</text>
<text x="180.7" y="132.4">RH</text>
<text x="214.8" y="132.4">RH</text>
<text x="214.8" y="134.8">C</text>
</g>
<g font-size="2.2" fill="#0b5394">
<text x="249.3" y="109.7">RELAY_O0 -&gt;Y1</text>
<text x="249.3" y="112.1">RELAY_O1 -&gt;G</text>
<text x="249.3" y="114.5">RELAY_O2 -&gt;W1</text>
<text x="249.3" y="116.9">RELAY_O3 -&gt;B</text>
<text x="249.3" y="119.3">RELAY_O4 -&gt;O</text>
<text x="249.3" y="121.6">RELAY_O5 -&gt;W2</text>
<text x="249.3" y="124.1">RELAY_O6 -&gt;Y2</text>
<text x="249.3" y="126.4">RC -&gt; 24VAC</text>
<text x="249.3" y="128.8">RH -&gt; RH</text>
<text x="249.3" y="131.3">C -&gt; COM</text>
<text x="117.9" y="146.7">Relays,depending on thechannel,switchbetweenCOM and 24VACorRHwire.</text>
<text x="117.9" y="151.5">Y, G, Oare switchedbetwenCOM and 24VAC(RC)</text>
<text x="117.9" y="153.9">W, Bare switchedbetweenCOM and RHwire</text>
<text x="117.9" y="158.7">IfC-wire is absent, 24VAC is absent, only W and B are switched to RH wire.</text>
</g>
</svg>
